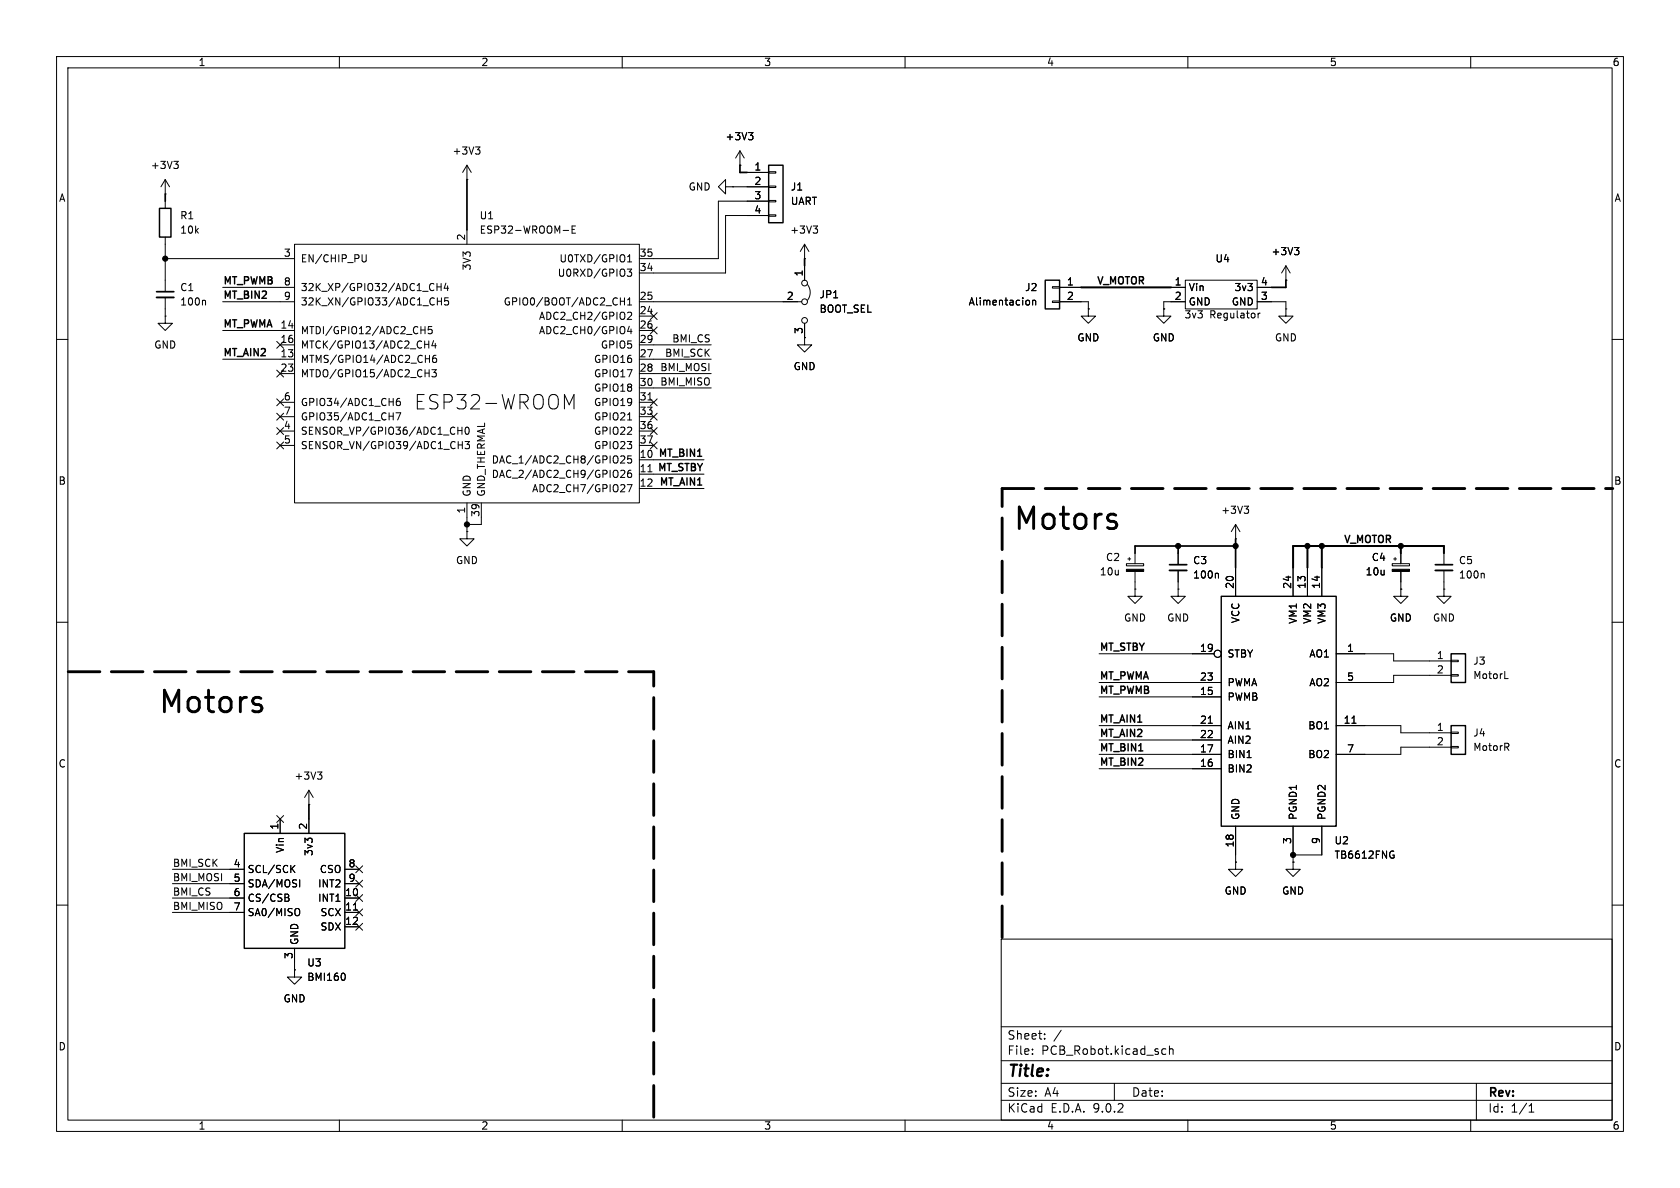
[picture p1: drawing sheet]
<svg xmlns="http://www.w3.org/2000/svg" width="297mm" height="210mm" viewBox="0 0 297 210" stroke-linecap="round" stroke-linejoin="round" font-family="sans-serif">
<g fill="none" stroke="#000" stroke-width=".18">
<path d="M10 10h277v190h-277zM12 12h273v186h-273zM60 10v2M110 10v2M160 10v2M210 10v2M260 10v2M29.2 34.3h.1M29.2 31.8l-.8 1.2M29.2 31.8l.8 1.2M29.2 31.8v2.5M29.2 35.6v1.2"/>
<path d="M30.7 28.5h.8l-.4 .5M31.3 29l.2 .2v.3l-.2 .3M82.5 31.8h.1M82.5 29.2l-.7 1.3M82.5 29.2l.8 1.3M82.5 29.2v2.6M84.1 26h.7l-.4 .5M84.6 26.5l.2 .2v.3l-.2 .2M101.7 39.9h-.6v1.3h.6M128.3 33v-1.2l-1.3 1.2 1.3 1.3v-1.3h1.2M129.5 33h.1M129.5 33h6.4"/>
<path d="M130.8 29.2h.1M130.8 26.7l-.8 1.2M130.8 26.7l.8 1.2M130.8 26.7v2.5M132.1 30.5h3.8M132.3 23.4h.8l-.4 .5M132.9 23.9l.2 .3v.3l-.2 .2M135.9 30.4h1.3v.2h-1.3zM135.9 32.9h1.3v.2h-1.3zM135.9 35.4h1.3v.3h-1.3zM135.9 38h1.3v.2h-1.3zM135.9 35.6h-8.9v10.1h-14"/>
<path d="M135.9 38.1h-7.6v10.2h-15.3M143.8 39.9h.7l-.4 .5M29.2 55.9v1.3h1.3l-1.3 1.2-1.3-1.2h1.3M29.2 55.9h.1M29.2 41.9v9.7M29.2 52.6v3.3M29.2 45.7h22.9M36.2 53.1l.1 .2v.6M39.4 50.8h12.7M39.4 53.3h12.7M39.4 58.4h12.7M52.1 43.2h60.9v45.7h-60.9z"/>
<path d="M64.7 45v1.2l-.2 .1-.4-.1M74.4 58.3h.7M75.1 57.7v1.3M76.3 57.7h-.6v.6l.2-.1 .4 .1 .1 .2-.1 .4-.1 .1-.5-.1M77.3 50.1v1.3M77.3 50.7h.7M77.3 52.6v1.3M77.3 53.3h.7M78 50.1v1.3M78 52.6v1.3M78.8 50l-.3 1h.8M79.1 50.5v.9"/>
<path d="M79.3 52.6h-.7v.7l.2-.2 .4 .1 .1 .2v.4l-.2 .1-.5-.1M82.5 40.6v2.6M99.6 40.7h.9M101.1 40.6h.5M109.7 53.3h.7M110.4 52.6v1.3M110.9 47.6h.8l-.5 .5 .4 .1v.5l-.2 .1h-.5M110.9 46.3h.8M110.9 53.9h.8M110.9 45.4l.4-.4v1.3M110.9 53l.4-.4v1.3M110.9 55.3l.5-.1 .3 .4-.8 .9h.8"/>
<path d="M111.2 57.7l-.3 .9h.8M111.6 58.2v.8M113 53.3h28.7M113 58.4h2.6M113 55.9h2.6M115 55.3l1.2 1.2M115 57.8l1.2 1.2M116.2 55.3l-1.2 1.2M116.2 57.8l-1.2 1.2M142.2 45.7h.1M142.2 59.7v1.3h1.3l-1.3 1.2-1.2-1.2h1.2M142.2 59.7h.1"/>
<path d="M142.2 43.2v2.5M142.2 47v2.5M142.2 57.2v2.5M142.2 43.2l-.7 1.3M142.2 43.2l.8 1.3M142.7 50.3a2.26 2.26 0 0 1 0 2.8M144.3 40.4l.2 .3v.3l-.2 .2M181.8 53.1l.2 .2v.4l-.2 .2M182.6 53.2l.1-.1h.3l.1 .8M182.6 53.1v.8M186.1 50.7h1.2v.2h-1.2zM186.1 53.2h1.2v.3h-1.2z"/>
<path d="M187.3 50.8h3.8M187.3 53.3h5.1v1.3M192.4 54.6v1.3h-1.3l1.3 1.3 1.3-1.3h-1.3M192.4 54.6h.1M205.7 54.6v1.3h-1.2l1.2 1.3 1.3-1.3h-1.3M205.7 54.6h.1M207 50.8h2.5M209.5 49.5h12.7v5.1h-12.7zM209.5 53.3h-3.8v1.3M222.2 50.8h2.6M222.2 53.3h5.1v1.3M222.4 55.4v.8"/>
<path d="M222.8 55.4l-.4 .2M227.3 49.5h.1M227.3 54.6v1.3h-1.2l1.2 1.3 1.3-1.3h-1.3M227.3 54.6h.1M227.3 47l-.7 1.3M227.3 47l.8 1.3M227.3 47v2.5M228.8 43.8h.8l-.4 .4M229.4 44.2l.2 .3v.3l-.2 .2M10 60h2M39.4 63.5h12.7M48.9 65.4l1.2 1.2"/>
<path d="M48.9 73.1l1.2 1.2M48.9 70.5l1.2 1.2M48.9 75.6l1.2 1.2M48.9 78.1l1.2 1.2M48.9 60.4l1.2 1.2M49.5 61h2.6M49.5 66h2.6M49.5 71.1h2.6M49.5 73.7h2.6M49.5 76.2h2.6M49.5 78.7h2.6M50.1 65.4l-1.2 1.2"/>
<path d="M50.1 73.1l-1.2 1.2M50.1 70.5l-1.2 1.2M50.1 75.6l-1.2 1.2M50.1 78.1l-1.2 1.2M50.1 60.4l-1.2 1.2M70 73h.8l-.5 1.2M70.7 70.4l-.4 .1a.86 .86 0 0 0 0 1.2l.4-.1 .1-.4-.3-.3h-.2l-.2 .3M73.8 71h.8M75 69.7h-1.2v2.6h1.2M75.1 60.9h.7M75.1 66h.8M75.2 63.4h.7"/>
<path d="M75.8 60.3v1.2M75.9 65.3v1.3M75.9 62.8v1.3M76.3 65.3h.8l-.4 .5 .4 .2v.5l-.2 .1-.6-.1M76.7 60.2l-.4 .9h.8M77 60.7v.8M77.1 62.8l-.4 .1a.86 .86 0 0 0 0 1.2l.4-.1 .1-.5-.2-.2h-.3l-.2 .2M77.4 69.9l-1-.2a.62 .62 0 0 0-.5 .7 .62 .62 0 0 0 .5 .6 .93 .93 0 0 1 1 .6 .65 .65 0 0 1-.5 .7l-.9-.1M78.5 71.1h1a.69 .69 0 0 0 .5-.7 .69 .69 0 0 0-.5-.7h-1v2.6M80.8 69.7h1.6l-.9 1a.69 .69 0 0 1 .9 .5v.6l-.3 .4-.2 .1h-.7l-.4-.3M80.9 76.1h.8M81 78.7h.7"/>
<path d="M81.7 75.5v1.3M81.7 78v1.3M82.2 78h.8l-.4 .5 .3 .2v.5l-.1 .1-.6-.1M82.4 75.6l.1-.1a.68 .68 0 0 1 .5 .6 .68 .68 0 0 1-.5 .7 .84 .84 0 0 1-.1-1.2zM83.3 70l.4-.3h.6a.69 .69 0 0 1 .4 1.1l-1.5 1.5h1.6M85.9 71.3h1.9M88.8 69.7l.6 2.6 .5-1.8 .5 1.8 .6-2.6M91.9 71.1h1a.69 .69 0 0 0 .5-.7 .69 .69 0 0 0-.5-.7h-1v2.6M92.5 71.1l.9 1.2M94.7 69.9a.84 .84 0 0 1 .9-.1 .84 .84 0 0 1 .4 .8v.8a.85 .85 0 0 1-.8 .9 .85 .85 0 0 1-.9-.9v-.8l.2-.5zM97.4 69.9a.84 .84 0 0 1 .9-.1 .84 .84 0 0 1 .4 .8v.8a.85 .85 0 0 1-.8 .9 .85 .85 0 0 1-.9-.9v-.8l.1-.5zM99.8 72.3v-2.6l.8 1.9 .9-1.9v2.6"/>
<path d="M110.9 74.2h.8M113 61h12.7M113 63.5h12.7M113 66h12.7M113 71.1h2.6M113 73.7h2.6M113 76.2h2.6M113 78.7h2.6M113 68.6h12.7M114.5 70.7h.8M115 73.1l1.2 1.2M115 70.5l1.2 1.2"/>
<path d="M115 78.1l1.2 1.2M115 75.6l1.2 1.2M116.2 73.1l-1.2 1.2M116.2 70.5l-1.2 1.2M116.2 78.1l-1.2 1.2M116.2 75.6l-1.2 1.2M285 60h2M82.5 94v1.3h1.3l-1.3 1.2-1.2-1.2h1.2M82.5 94h.1M82.5 88.9v5.1M85.1 88.9v3.8h-2.6M109.7 80.7l.5-.1 .3 .4-.8 .9h.8"/>
<path d="M109.7 83.3l.5-.2 .3 .4-.8 .9h.8M110.9 85.7h.8l-.5 1.2M111.6 83.1l-.4 .1a.86 .86 0 0 0 0 1.2l.4-.1 .1-.4-.3-.3-.3 .1-.2 .2M111.6 80.6h-.6l-.1 .6 .2-.1h.5l.1 .2-.1 .4-.2 .2-.5-.2M113 86.4h11.5M115.6 81.3h8.9M115.6 83.8h8.9M199.1 99.6h3.1v.4h-3.1zM199.4 98.8h.5M199.6 98.6v.5M200.7 97.8v1.8M208.3 97.8v2"/>
<path d="M218.4 95.3h.1M218.4 92.7l-.7 1.3M218.4 92.7l.8 1.3M218.4 92.7v2.6M220 89.5h.7l-.4 .5M220.5 90l.2 .2v.3l-.2 .2M246.1 99.6h3.1v.4h-3.1zM246.4 98.8h.5M246.6 98.6v.5M247.6 97.8v1.8M255.3 97.8v2M10 110h2"/>
<path d="M194.3 115.6h20.3M200.7 104.1v1.3h1.2l-1.2 1.3-1.3-1.3h1.3M200.7 104.1h.1M200.7 101v3.1M208.3 104.1v1.3h1.2l-1.2 1.3-1.3-1.3h1.3M208.3 104.1h.1M208.3 100.8v3.3M215.2 101.3l.2 .2v.7M218.4 100.3v5.1M228.6 100.3v5.1M231.1 100.3v5.1M233.7 100.3v5.1"/>
<path d="M236.2 115.6h10.2v1.2h10.1M247.6 104.1v1.3h1.3l-1.3 1.3-1.2-1.3h1.2M247.6 104.1h.1M247.6 101v3.1M255.3 104.1v1.3h1.2l-1.2 1.3-1.3-1.3h1.3M255.3 104.1h.1M255.3 100.8v3.3M256.5 116.7h1.3v.3h-1.3zM256.5 119.3h1.3v.2h-1.3zM256.5 119.4h-10.1v1.3h-10.2M262.2 101.3l.2 .2v.7M266 120h.6"/>
<path d="M285 110h2M54.6 139.7l-.8 1.3M54.6 139.7l.8 1.3M54.6 139.7v2.5M56.1 136.5h.8l-.4 .5M56.7 137l.2 .2v.3l-.2 .2M194.3 120.7h21.6M194.3 123.2h21.6M194.3 128.3h21.6M194.3 130.8h21.6M194.3 133.4h21.6M194.3 135.9h21.6"/>
<path d="M213.6 127.9h.7M220.5 133.9h.7M236.2 128.3h11.4v1.2h8.9M239 127.9h.7M256.5 129.4h1.3v.3h-1.3zM256.5 132h1.3v.2h-1.3zM256.5 132.1h-8.9v1.3h-11.4M266.3 132.1l.5 .6M266.7 131.5v.4M30.5 153.7h12.7M30.5 156.2h12.7M30.5 158.8h12.7"/>
<path d="M48.9 144.2l1.2 1.2M49.5 144.8v2.5M50.1 144.2l-1.2 1.2M50.8 158.1l.2 .2-.2 .4 .2 .1 .1 .3-.2 .2h-.5M51.6 153.5l.5 .7M52.1 153l-.7 .7M53 155.5v1.3M54.6 142.2h.1M54.6 144.8v2.5M61 153.7h2.5M61 156.2h2.5M61 158.8h2.5"/>
<path d="M62.9 153.1l1.2 1.2M62.9 158.1l1.2 1.3M62.9 155.6l1.2 1.2M64.1 153.1l-1.2 1.2M64.1 158.1l-1.2 1.3M64.1 155.6l-1.2 1.2M218.4 152.4v1.3h1.3l-1.3 1.2-1.2-1.2h1.2M218.4 152.4h.1M218.4 146.1v6.3M228.6 152.4v1.3h1.3l-1.3 1.2-1.3-1.2h1.3M228.6 152.4h.1M228.6 146.1v6.3"/>
<path d="M233.7 146.1v5h-5.1M246.1 150.4l.3 .1M246.2 151.2h.3v.4l-.3 .1M10 160h2M30.5 161.3h12.7M52.1 171.5v1.2h1.2l-1.2 1.3-1.3-1.3h1.3M52.1 171.5h.1M52.1 167.6v3.9M52.4 160.6a.43 .43 0 0 1 .6 .4v.4a.43 .43 0 0 1-.6 .5M60.9 172.1l.1 .4-.1 .7M61 161.3h2.5M61 163.8h2.5"/>
<path d="M62.5 160.9h.7M62.9 163.2l1.2 1.2M62.9 160.7l1.2 1.2M64.1 163.2l-1.2 1.2M64.1 160.7l-1.2 1.2M177 166h108v32h-108zM285 160h2M60 198v2M110 198v2M160 198v2M177 194.5h108M177 191.5h108"/>
<path d="M177 187.5h108M177 181.5h108M182.5 186.3v.1M182.5 185.5v.1M184.7 183.6v.1M184.7 182.8v.1M187.6 182.1l-1.3 2M197 191.5v3M205.5 186.3h.6M205.5 185.5h.6M206.7 185.5l.3-.1 .3 .1 .1 .9M206.7 184.9v1.5"/>
<path d="M210 198v2M260 198v2M261 191.5v6.5M270.3 196.6h.9M270.3 195.5l.4-.4v1.5"/>
<circle cx="142.2" cy="53.3" r=".51"/>
<circle cx="142.2" cy="50" r=".51"/>
<circle cx="142.2" cy="56.6" r=".51"/>
<circle cx="215.3" cy="115.6" r=".63"/>
</g>
<path d="M28.2 36.8h2v5.1h-2zM135.9 29.2h2.5v10.2h-2.5zM184.8 49.5h2.5v5.1h-2.5zM123.3 80.7h.8M215.9 105.4h20.3v40.7h-20.3zM256.5 115.6h2.6v5.1h-2.6zM256.5 128.3h2.6v5.1h-2.6zM43.2 147.3h17.8v20.3h-17.8z" fill="none" stroke="#000" stroke-width=".25"/>
<path d="M29.2 34.3v1.3M82.5 31.8v8.8M130.8 29.2v1.3h1.3M27.7 51.6h3M142.2 45.7v1.3M227.3 49.5v1.3h-2.5M206.8 99.8h3M208.3 96.5v1.3M218.4 96.5h-17.7v1.3M218.4 95.3v5M253.7 99.8h3.1M54.6 142.2v2.6" fill="none" stroke="#000" stroke-width=".3"/>
<path d="M27.7 52.6h3M206.8 100.8h3M253.7 100.8h3.1" fill="none" stroke="#000" stroke-width=".33"/>
<g fill="#000" stroke="#000" stroke-width=".18">
<path d="M199.1 100.6h3.1v.4h-3.1zM246.1 100.6h3.1v.4h-3.1z"/>
<circle cx="29.2" cy="45.7" r=".46"/>
<circle cx="82.5" cy="92.7" r=".46"/>
<circle cx="208.3" cy="96.5" r=".46"/>
<circle cx="218.4" cy="96.5" r=".46"/>
<circle cx="231.1" cy="96.5" r=".46"/>
<circle cx="233.7" cy="96.5" r=".46"/>
<circle cx="247.6" cy="96.5" r=".46"/>
<circle cx="228.6" cy="151.1" r=".46"/>
</g>
<path d="M177.2 86.4h107.9M12.1 118.7h103.5M177.2 165.7v-79.3M115.6 197.5v-78.8" fill="none" stroke="#000" stroke-width=".51" stroke-dasharray="5.6 2"/>
<path d="M191.1 50.8h15.9M231.1 96.5v3.8M233.7 96.5v3.8M247.6 96.5v1.3M255.3 97.8v-1.3h-26.7v3.8" fill="none" stroke="#000" stroke-width=".36"/>
<g font-size="5.3">
<text x="178.9" y="94.4">Motors</text>
<text x="27.8" y="126.8">Motors</text>
</g>
<text font-size="2.8" x="178" y="190.9">Title:</text>
<g font-size="2.1">
<text x="178" y="184">Sheet:</text>
<text x="178" y="186.7">File:</text>
<text x="184.1" y="186.7">PCB_Robot.kicad_sch</text>
<text x="178" y="196.9">KiCad</text>
<text x="178" y="194.1">Size:</text>
<text x="184.7" y="194.1">A4</text>
<text x="185.7" y="196.9">E.D.A.</text>
<text x="193.3" y="196.9">9.0.2</text>
<text x="200" y="194.1">Date:</text>
<text x="263" y="194.3">Rev:</text>
<text x="263" y="196.9">Id:</text>
<text x="267.1" y="196.9">1/1</text>
</g>
<g font-size="1.8">
<text x="35" y="11.9">1</text>
<text x="85" y="11.9">2</text>
<text x="135" y="11.9">3</text>
<text x="185" y="11.9">4</text>
<text x="235" y="11.9">5</text>
<text x="285" y="11.9">6</text>
<text x="79.9" y="27.5">+3V3</text>
<text x="128.2" y="25">+3V3</text>
<text x="10.3" y="35.9">A</text>
<text x="26.6" y="30.1">+3V3</text>
<text x="121.6" y="33.9">GND</text>
<text x="133.3" y="30.2">1</text>
<text x="133.3" y="32.8">2</text>
<text x="133.3" y="35.3">3</text>
<text x="139.7" y="33.9">J1</text>
<text x="285.3" y="35.9">A</text>
<text x="31.8" y="39">R1</text>
<text x="31.8" y="41.5">10k</text>
<text x="84.7" y="41.5">ESP32-WROOM-E</text>
<text x="84.7" y="39">U1</text>
<text x="133.3" y="37.8">4</text>
<text x="139.6" y="41.5">+3V3</text>
<text x="139.7" y="36.4">UART</text>
<text x="50.1" y="45.5">3</text>
<text x="53.1" y="46.6">EN/CHIP_PU</text>
<text x="82.3" y="42.6" transform="rotate(-90 82.3 42.6)">2</text>
<text x="83.4" y="47.9" transform="rotate(-90 83.4 47.9)">3V3</text>
<text x="98.8" y="46.6">U0TXD/GPIO1</text>
<text x="113" y="45.5">35</text>
<text x="214.8" y="46.6">U4</text>
<text x="224.7" y="45.3">+3V3</text>
<text x="31.8" y="51.7">C1</text>
<text x="39.4" y="50.4">MT_PWMB</text>
<text x="39.4" y="52.9">MT_BIN2</text>
<text x="50.1" y="50.5">8</text>
<text x="50.1" y="53.1">9</text>
<text x="53.1" y="51.7">32K_XP/GPIO32/ADC1_CH4</text>
<text x="98.5" y="49.1">U0RXD/GPIO3</text>
<text x="113" y="48">34</text>
<text x="113" y="53.1">25</text>
<text x="139" y="53.1">2</text>
<text x="142" y="49" transform="rotate(-90 142 49)">1</text>
<text x="144.8" y="52.9">JP1</text>
<text x="181.1" y="51.7">J2</text>
<text x="188.5" y="50.5">1</text>
<text x="188.5" y="53.1">2</text>
<text x="193.7" y="50.4">V_MOTOR</text>
<text x="207.6" y="50.5">1</text>
<text x="207.6" y="53.1">2</text>
<text x="210.1" y="51.7">Vin</text>
<text x="218.2" y="51.7">3v3</text>
<text x="222.8" y="50.5">4</text>
<text x="222.8" y="53.1">3</text>
<text x="31.8" y="54.2">100n</text>
<text x="39.4" y="58">MT_PWMA 14</text>
<text x="53.1" y="54.2">32K_XN/GPIO33/ADC1_CH5</text>
<text x="53.1" y="59.3">MTDI/GPIO12/ADC2_CH5</text>
<text x="89" y="54.2">GPIO0/BOOT/ADC2_CH1</text>
<text x="95.2" y="56.7">ADC2_CH2/GPIO2</text>
<text x="95.2" y="59.3">ADC2_CH0/GPIO4</text>
<text x="113" y="55.6">24</text>
<text x="113" y="58.2">26</text>
<text x="142" y="59.1" transform="rotate(-90 142 59.1)">3</text>
<text x="144.8" y="55.5">BOOT_SEL</text>
<text x="171.1" y="54.2">Alimentacion</text>
<text x="209.3" y="56.5">3v3</text>
<text x="210.1" y="54.2">GND</text>
<text x="213.9" y="56.5">Regulator</text>
<text x="217.7" y="54.2">GND</text>
<text x="27.2" y="61.8">GND</text>
<text x="39.4" y="63.1">MT_AIN2</text>
<text x="49.5" y="60.7">16</text>
<text x="49.5" y="63.2">13</text>
<text x="49.5" y="65.8">23</text>
<text x="53.1" y="61.8">MTCK/GPIO13/ADC2_CH4</text>
<text x="53.1" y="64.4">MTMS/GPIO14/ADC2_CH6</text>
<text x="104.9" y="64.4">GPIO16</text>
<text x="106.1" y="61.8">GPIO5</text>
<text x="113" y="60.7">29</text>
<text x="113" y="63.2">27</text>
<text x="113" y="65.8">28</text>
<text x="116.6" y="65.7">BMI_MOSI</text>
<text x="117.5" y="63.2">BMI_SCK</text>
<text x="118.8" y="60.6">BMI_CS</text>
<text x="140.2" y="65.6">GND</text>
<text x="190.4" y="60.6">GND</text>
<text x="203.7" y="60.6">GND</text>
<text x="225.3" y="60.6">GND</text>
<text x="50.1" y="70.9">6</text>
<text x="53.1" y="66.9">MTDO/GPIO15/ADC2_CH3</text>
<text x="53.1" y="72">GPIO34/ADC1_CH6</text>
<text x="104.9" y="66.9">GPIO17</text>
<text x="104.9" y="69.4">GPIO18</text>
<text x="104.9" y="72">GPIO19</text>
<text x="113" y="68.3">30</text>
<text x="113" y="70.9">31</text>
<text x="116.6" y="68.2">BMI_MISO</text>
<text x="50.1" y="73.4">7</text>
<text x="50.1" y="75.9">4</text>
<text x="53.1" y="74.5">GPIO35/ADC1_CH7</text>
<text x="53.1" y="77.1">SENSOR_VP/GPIO36/ADC1_CH0</text>
<text x="104.9" y="74.5">GPIO21</text>
<text x="104.9" y="77.1">GPIO22</text>
<text x="113" y="73.4">33</text>
<text x="113" y="75.9">36</text>
<text x="50.1" y="78.5">5</text>
<text x="53.1" y="79.6">SENSOR_VN/GPIO39/ADC1_CH3</text>
<text x="86.8" y="82.1">DAC_1/ADC2_CH8/GPIO25</text>
<text x="104.9" y="79.6">GPIO23</text>
<text x="113" y="78.5">37</text>
<text x="113" y="81">10 MT_BIN1</text>
<text x="113" y="83.6">11 MT_STBY</text>
<text x="10.3" y="85.9">B</text>
<text x="83.4" y="87.9" transform="rotate(-90 83.4 87.9)">GND</text>
<text x="86" y="87.9" transform="rotate(-90 86 87.9)">GND_THERMAL</text>
<text x="86.8" y="84.7">DAC_2/ADC2_CH9/GPIO26</text>
<text x="94" y="87.2">ADC2_CH7/GPIO27</text>
<text x="113" y="86.1">12</text>
<text x="116.3" y="85.9">MT_AIN1</text>
<text x="285.3" y="85.9">B</text>
<text x="82.3" y="90.9" transform="rotate(-90 82.3 90.9)">1</text>
<text x="84.8" y="91.5" transform="rotate(-90 84.8 91.5)">39</text>
<text x="215.8" y="91">+3V3</text>
<text x="80.5" y="99.9">GND</text>
<text x="194.3" y="101.9">10u</text>
<text x="195.4" y="99.4">C2</text>
<text x="210.8" y="99.9">C3</text>
<text x="237.5" y="96.1">V_MOTOR</text>
<text x="241.3" y="101.9">10u</text>
<text x="242.4" y="99.4">C4</text>
<text x="257.8" y="99.9">C5</text>
<text x="210.8" y="102.5">100n</text>
<text x="218.2" y="104.2" transform="rotate(-90 218.2 104.2)">20</text>
<text x="228.3" y="104.2" transform="rotate(-90 228.3 104.2)">24</text>
<text x="230.9" y="104.2" transform="rotate(-90 230.9 104.2)">13</text>
<text x="233.4" y="104.2" transform="rotate(-90 233.4 104.2)">14</text>
<text x="257.8" y="102.5">100n</text>
<text x="198.6" y="110.1">GND</text>
<text x="206.2" y="110.1">GND</text>
<text x="219.3" y="110.3" transform="rotate(-90 219.3 110.3)">VCC</text>
<text x="229.5" y="110.4" transform="rotate(-90 229.5 110.4)">VM1</text>
<text x="232" y="110.4" transform="rotate(-90 232 110.4)">VM2</text>
<text x="234.5" y="110.4" transform="rotate(-90 234.5 110.4)">VM3</text>
<text x="245.6" y="110.1">GND</text>
<text x="253.2" y="110.1">GND</text>
<text x="194.3" y="115.1">MT_STBY</text>
<text x="212" y="115.3">19</text>
<text x="216.9" y="116.4">STBY</text>
<text x="231.4" y="116.4">AO1</text>
<text x="238.1" y="115.3">1</text>
<text x="253.9" y="116.6">1</text>
<text x="253.9" y="119.1">2</text>
<text x="260.4" y="117.7">J3</text>
<text x="194.3" y="120.2">MT_PWMA</text>
<text x="194.3" y="122.7">MT_PWMB</text>
<text x="212" y="120.4">23</text>
<text x="212" y="122.9">15</text>
<text x="216.9" y="121.5">PWMA</text>
<text x="216.9" y="124.1">PWMB</text>
<text x="231.4" y="121.5">AO2</text>
<text x="238.1" y="120.4">5</text>
<text x="260.4" y="120.2">MotorL</text>
<text x="194.3" y="130.4">MT_AIN2</text>
<text x="194.3" y="127.8">MT_AIN1</text>
<text x="212" y="128">21</text>
<text x="212" y="130.6">22</text>
<text x="216.9" y="129.1">AIN1</text>
<text x="216.9" y="131.7">AIN2</text>
<text x="231.2" y="129.1">BO1</text>
<text x="237.4" y="128">11</text>
<text x="253.9" y="129.3">1</text>
<text x="253.9" y="131.8">2</text>
<text x="260.4" y="130.4">J4</text>
<text x="10.3" y="135.9">C</text>
<text x="194.3" y="132.9">MT_BIN1</text>
<text x="194.3" y="135.4">MT_BIN2</text>
<text x="212" y="133.1">17</text>
<text x="212" y="135.6">16</text>
<text x="216.9" y="134.2">BIN1</text>
<text x="216.9" y="136.8">BIN2</text>
<text x="231.2" y="134.2">BO2</text>
<text x="238.1" y="133.1">7</text>
<text x="260.4" y="132.9">MotorR</text>
<text x="285.3" y="135.9">C</text>
<text x="52" y="138">+3V3</text>
<text x="49.3" y="146.8" transform="rotate(-90 49.3 146.8)">1</text>
<text x="54.4" y="146.8" transform="rotate(-90 54.4 146.8)">2</text>
<text x="218.2" y="149.9" transform="rotate(-90 218.2 149.9)">18</text>
<text x="219.3" y="145" transform="rotate(-90 219.3 145)">GND</text>
<text x="228.3" y="149.3" transform="rotate(-90 228.3 149.3)">3</text>
<text x="229.5" y="145" transform="rotate(-90 229.5 145)">PGND1</text>
<text x="233.4" y="149.3" transform="rotate(-90 233.4 149.3)">9</text>
<text x="234.5" y="145" transform="rotate(-90 234.5 145)">PGND2</text>
<text x="235.8" y="149.5">U2</text>
<text x="30.5" y="153.3">BMI_SCK</text>
<text x="30.5" y="155.9">BMI_MOSI</text>
<text x="41.2" y="153.4">4</text>
<text x="41.2" y="156">5</text>
<text x="43.7" y="154.5">SCL/SCK</text>
<text x="50.4" y="150.9" transform="rotate(-90 50.4 150.9)">Vin</text>
<text x="55.5" y="151.4" transform="rotate(-90 55.5 151.4)">3v3</text>
<text x="56.4" y="154.5">CSO</text>
<text x="61.5" y="153.4">8</text>
<text x="61.5" y="156">9</text>
<text x="235.8" y="152">TB6612FNG</text>
<text x="30.5" y="158.4">BMI_CS</text>
<text x="30.5" y="160.9">BMI_MISO</text>
<text x="41.2" y="158.5">6</text>
<text x="41.2" y="161">7</text>
<text x="43.7" y="157.1">SDA/MOSI</text>
<text x="43.7" y="159.6">CS/CSB</text>
<text x="56.1" y="157.1">INT2</text>
<text x="56.1" y="159.6">INT1</text>
<text x="60.9" y="158.5">10</text>
<text x="60.9" y="161">11</text>
<text x="216.4" y="158.3">GND</text>
<text x="226.6" y="158.3">GND</text>
<text x="43.7" y="162.2">SA0/MISO</text>
<text x="52.9" y="167.1" transform="rotate(-90 52.9 167.1)">GND</text>
<text x="56.6" y="162.2">SCX</text>
<text x="56.6" y="164.7">SDX</text>
<text x="60.9" y="163.6">12</text>
<text x="51.8" y="169.6" transform="rotate(-90 51.8 169.6)">3</text>
<text x="54.2" y="173.6">BMI160</text>
<text x="54.2" y="171">U3</text>
<text x="50" y="177.4">GND</text>
<text x="10.3" y="185.9">D</text>
<text x="285.3" y="185.9">D</text>
<text x="35" y="199.9">1</text>
<text x="85" y="199.9">2</text>
<text x="135" y="199.9">3</text>
<text x="185" y="199.9">4</text>
<text x="235" y="199.9">5</text>
<text x="285" y="199.9">6</text>
</g>
</svg>
